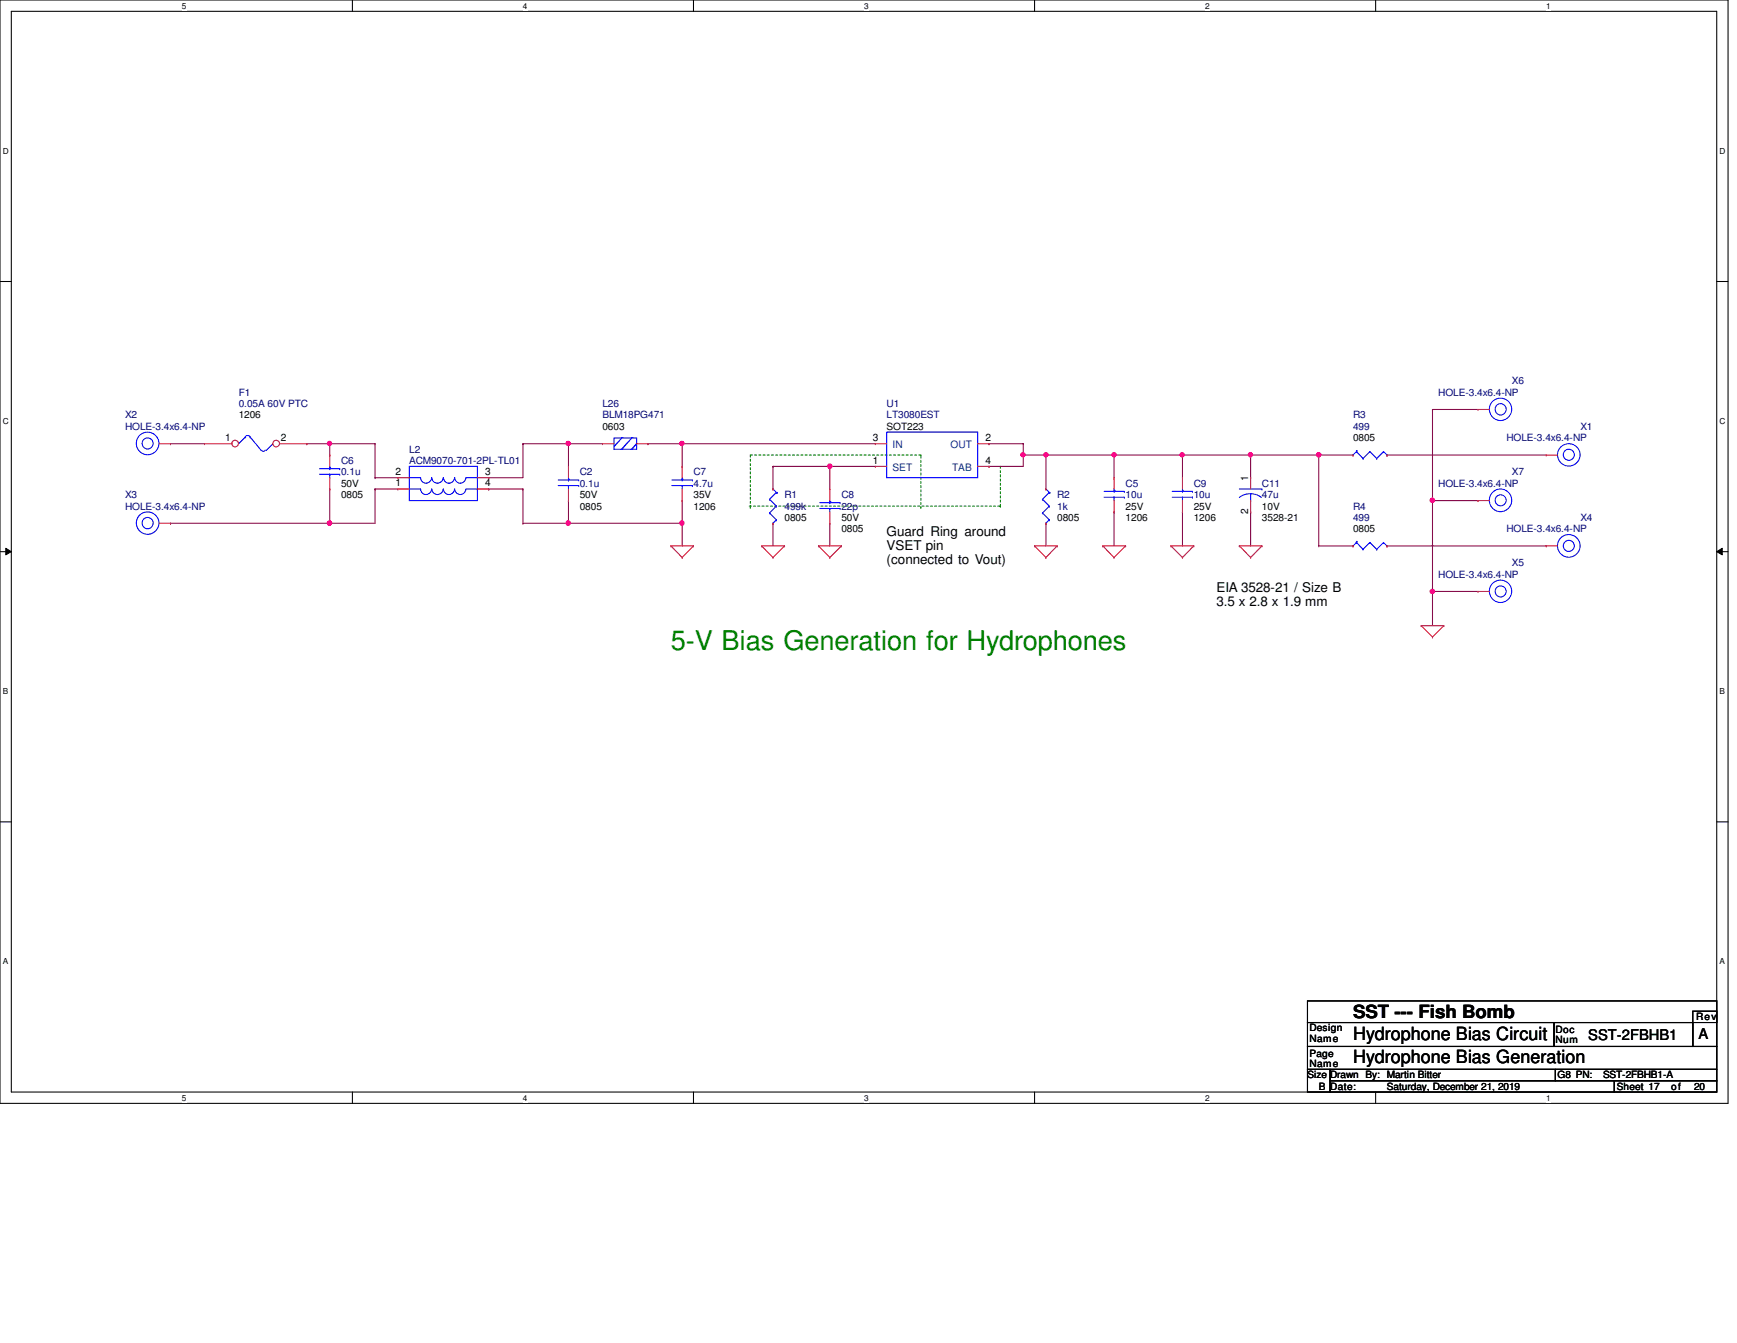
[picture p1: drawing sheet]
<svg xmlns="http://www.w3.org/2000/svg" width="279mm" height="216mm" viewBox="0 0 279 216" stroke-linecap="round" stroke-linejoin="round" font-family="sans-serif">
<path d="M0 0h278v177.4h-278zM1.8 1.8h274.3v173.8h-274.3z" fill="none" stroke="#000" stroke-width=".17"/>
<g fill="#fff">
<path d="M29.3 .2h.7v1.5h-.7z"/>
<path d="M29.3 175.8h.7v1.4h-.7z"/>
</g>
<path d="M56.7 0v1.8M56.7 175.6v1.8" fill="none" stroke="#000" stroke-width=".17"/>
<g fill="#fff">
<path d="M84.1 .2h.7v1.5h-.7z"/>
<path d="M84.1 175.8h.7v1.4h-.7z"/>
</g>
<path d="M111.5 0v1.8M111.5 175.6v1.8" fill="none" stroke="#000" stroke-width=".17"/>
<g fill="#fff">
<path d="M139 .2h.7v1.5h-.7z"/>
<path d="M139 175.8h.7v1.4h-.7z"/>
</g>
<path d="M166.4 0v1.8M166.4 175.6v1.8" fill="none" stroke="#000" stroke-width=".17"/>
<g fill="#fff">
<path d="M193.8 .2h.8v1.5h-.8z"/>
<path d="M193.8 175.8h.8v1.4h-.8z"/>
</g>
<path d="M221.3 0v1.8M221.3 175.6v1.8" fill="none" stroke="#000" stroke-width=".17"/>
<g fill="#fff">
<path d="M248.7 .2h.7v1.5h-.7z"/>
<path d="M248.7 175.8h.7v1.4h-.7z"/>
<path d="M.5 23.5h.9v1.5h-.9z"/>
<path d="M276.6 23.5h.9v1.5h-.9z"/>
<path d="M.5 67h.9v1.5h-.9z"/>
<path d="M276.6 67h.9v1.5h-.9z"/>
</g>
<path d="M0 45.3h1.8M276.1 45.3h1.9" fill="none" stroke="#000" stroke-width=".17"/>
<g fill="#fff">
<path d="M.5 110.4h.8v1.5h-.8z"/>
<path d="M276.6 110.4h.9v1.5h-.9z"/>
</g>
<path d="M0 88.7h1.8M276.1 88.7h1.9" fill="none" stroke="#000" stroke-width=".17"/>
<path d="M.9 88.1l.9 .6-.9 .5zM276.1 88.7l.9-.6v1.1z" fill="#000"/>
<path d="M.9 88.1l.9 .6-.9 .5zM276.1 88.7l.9-.6v1.1z" fill="none" stroke="#000" stroke-width=".16"/>
<g fill="#fff">
<path d="M.5 153.8h.8v1.5h-.8z"/>
<path d="M276.6 153.8h.9v1.5h-.9z"/>
</g>
<path d="M0 132.1h1.8M276.1 132.1h1.9" fill="none" stroke="#000" stroke-width=".17"/>
<path d="M120.7 73.2h27.4M120.7 73.2v8.4M148.1 73.2h.1M148.1 73.3v8.3M160.9 75v6.4M120.5 81.4h40.4M120.7 81.6h.1M148.1 81.6h.1M160.9 81.4h.1" fill="none" stroke="#008000" stroke-width=".17" stroke-dasharray=".3 .3"/>
<g fill="none" stroke="#800040" stroke-width=".17">
<path d="M27.4 71.3h.1M27.4 71.3h5.5M53 71.3h.1M53 78.6h.1M53 71.3h7.3M53 71.3v1.9M53 78.6v5.5h-25.6M60.3 76.8h.1M60.3 71.3h.1M60.3 78.6h.1M60.3 76.8h3.7M60.3 71.3v5.5"/>
<path d="M60.3 78.6v5.5M60.3 78.6h3.7M91.4 71.3h.1M91.4 71.3h5.5M91.4 71.3v3.7M27.4 84.1h.1M91.4 80.5h.1M91.4 80.5v3.6M109.7 84.1h.1M109.7 84.1v3.7"/>
</g>
<circle cx="53" cy="84.1" r=".35" fill="#f0f"/>
<circle cx="53" cy="84.1" r=".35" fill="none" stroke="#f0f" stroke-width=".17"/>
<path d="M78.6 76.8h.1M84.1 71.3h.1M84.1 71.3v5.5h-5.5M84.1 71.3h7.3M53 84.1h.1M53 84.1h7.3" fill="none" stroke="#800040" stroke-width=".17"/>
<circle cx="91.4" cy="71.3" r=".34" fill="#f0f"/>
<circle cx="91.4" cy="71.3" r=".34" fill="none" stroke="#f0f" stroke-width=".17"/>
<path d="M78.6 78.6h.1M78.6 78.6h5.5M84.1 78.6h.1M84.1 78.6v5.5M84.1 84.1h.1M84.1 84.1h25.6M91.4 84.1h.1" fill="none" stroke="#800040" stroke-width=".17"/>
<circle cx="109.7" cy="84.1" r=".35" fill="#f0f"/>
<circle cx="109.7" cy="84.1" r=".35" fill="none" stroke="#f0f" stroke-width=".17"/>
<circle cx="91.4" cy="84.1" r=".35" fill="#f0f"/>
<circle cx="91.4" cy="84.1" r=".35" fill="none" stroke="#f0f" stroke-width=".17"/>
<path d="M104.2 71.3h.1M104.2 71.3h5.5M109.7 71.3h.1M109.7 71.3v3.7M124.3 75h.1M124.3 75h16.5M124.3 75v3.6M133.5 75h.1M133.5 75v3.6M109.7 80.5h.1M109.7 80.5v3.6" fill="none" stroke="#800040" stroke-width=".17"/>
<circle cx="133.5" cy="74.9" r=".35" fill="#f0f"/>
<circle cx="133.5" cy="74.9" r=".35" fill="none" stroke="#f0f" stroke-width=".17"/>
<g fill="none" stroke="#800040" stroke-width=".17">
<path d="M159.1 71.3h.1M159.1 75h.1M159.1 71.3h5.5M164.6 71.3h.1M164.6 73.2h.1M164.6 71.3v3.7h-5.5M164.6 73.2h3.6M168.2 73.2h.1M168.2 73.2v5.4M124.3 84.1h.1M124.3 84.1v3.7M133.5 84.1h.1"/>
<path d="M133.5 84.1v3.7M168.2 84.1h.1M168.2 84.1v3.7M179.2 82.3h.1M179.2 82.3v5.5"/>
</g>
<circle cx="164.5" cy="73.1" r=".34" fill="#f0f"/>
<circle cx="164.5" cy="73.1" r=".34" fill="none" stroke="#f0f" stroke-width=".17"/>
<path d="M168.2 73.2h.1M168.2 73.2h11" fill="none" stroke="#800040" stroke-width=".17"/>
<circle cx="179.2" cy="73.1" r=".34" fill="#f0f"/>
<circle cx="179.2" cy="73.1" r=".34" fill="none" stroke="#f0f" stroke-width=".17"/>
<circle cx="168.2" cy="73.1" r=".34" fill="#f0f"/>
<circle cx="168.2" cy="73.1" r=".34" fill="none" stroke="#f0f" stroke-width=".17"/>
<path d="M179.2 73.2h.1M179.2 73.2v3.6M179.2 73.2h11M190.2 82.3h.1M190.2 82.3v5.5" fill="none" stroke="#800040" stroke-width=".17"/>
<circle cx="190.2" cy="73.1" r=".34" fill="#f0f"/>
<circle cx="190.2" cy="73.1" r=".34" fill="none" stroke="#f0f" stroke-width=".17"/>
<path d="M190.2 73.2h.1M190.2 73.2v3.6M190.2 73.2h21.9M201.2 73.2h.1M201.2 73.2v3.6" fill="none" stroke="#800040" stroke-width=".17"/>
<circle cx="212.1" cy="73.1" r=".36" fill="#f0f"/>
<circle cx="212.1" cy="73.1" r=".36" fill="none" stroke="#f0f" stroke-width=".17"/>
<circle cx="201.1" cy="73.1" r=".34" fill="#f0f"/>
<circle cx="201.1" cy="73.1" r=".34" fill="none" stroke="#f0f" stroke-width=".17"/>
<path d="M49.4 71.3h.1M49.4 71.3h3.6M201.2 82.3h.1M201.2 82.3v5.5" fill="none" stroke="#800040" stroke-width=".17"/>
<circle cx="53" cy="71.3" r=".34" fill="#f0f"/>
<circle cx="53" cy="71.3" r=".34" fill="none" stroke="#f0f" stroke-width=".17"/>
<path d="M109.7 71.3h.1M109.7 71.3h31.1" fill="none" stroke="#800040" stroke-width=".17"/>
<circle cx="109.7" cy="71.3" r=".34" fill="#f0f"/>
<circle cx="109.7" cy="71.3" r=".34" fill="none" stroke="#f0f" stroke-width=".17"/>
<g fill="none" stroke="#800040" stroke-width=".17">
<path d="M212.1 73.2h.1M212.1 73.2h5.5M212.1 73.2v14.6M223.1 73.2h.1M223.1 73.2h25.6M230.4 65.8h.1M230.4 65.8h7.3M230.4 65.8v34.8M212.1 87.8h.1M212.1 87.8h5.5M223.1 87.8h.1M223.1 87.8h25.6"/>
<path d="M230.4 95.1h.1M230.4 80.5h.1M230.4 95.1h7.3M230.4 80.5h7.3"/>
</g>
<circle cx="230.4" cy="95.1" r=".36" fill="#f0f"/>
<circle cx="230.4" cy="95.1" r=".36" fill="none" stroke="#f0f" stroke-width=".17"/>
<circle cx="230.4" cy="80.4" r=".36" fill="#f0f"/>
<circle cx="230.4" cy="80.4" r=".36" fill="none" stroke="#f0f" stroke-width=".17"/>
<g fill="none" stroke="#f00" stroke-width=".17">
<path d="M190.2 76.8h.1M190.2 76.8v1.8M248.7 73.2h.1M248.7 73.2h1.8M107.9 87.8h.1M107.9 87.8h3.6M107.9 87.8l1.8 1.8M109.7 89.6h.1M111.5 87.8h.1M111.5 87.8l-1.8 1.8M122.5 87.8h.1M122.5 87.8h3.7"/>
<path d="M122.5 87.8l1.8 1.8M124.3 89.6h.1M126.2 87.8h.1M126.2 87.8l-1.9 1.8M131.7 87.8h.1M131.7 87.8h3.6M131.7 87.8l1.8 1.8M133.5 89.6h.1M135.3 87.8h.1M135.3 87.8l-1.8 1.8M166.4 87.8h.1M166.4 87.8h3.7"/>
<path d="M166.4 87.8l1.8 1.8M168.2 89.6h.1M170.1 87.8h.1M170.1 87.8l-1.9 1.8M177.4 87.8h.1M177.4 87.8h3.7M177.4 87.8l1.8 1.8M179.2 89.6h.1M181.1 87.8h.1M181.1 87.8l-1.9 1.8M188.3 87.8h.1M188.3 87.8h3.7"/>
<path d="M188.3 87.8l1.9 1.8M190.2 89.6h.1M190.2 82.3h.1M190.2 80.5v1.8M192 87.8h.1M192 87.8l-1.8 1.8M199.3 87.8h.1M199.3 87.8h3.7M199.3 87.8l1.9 1.8M201.2 89.6h.1M203 87.8h.1M203 87.8l-1.8 1.8"/>
<path d="M248.7 87.8h.1M248.7 87.8h1.8M228.6 100.6h.1M228.6 100.6h3.6M228.6 100.6l1.8 1.8M230.4 102.4h.1M232.2 100.6h.1M232.2 100.6l-1.8 1.8"/>
</g>
<path d="M210.3 160.9h65.8v3.5h-65.8zM210.3 164.4h39.7v3.8h-39.7zM210.3 171.9h3.7v3.7h-3.7zM210.3 168.2h65.8v3.7h-65.8zM214 173.7h45.7v1.9h-45.7zM214 171.9h36.2v1.8h-36.2zM250 164.4h22.3v3.8h-22.3zM250.2 171.9h25.9v1.8h-25.9zM259.7 173.7h16.4v1.9h-16.4zM272.3 162.6h3.8v5.6h-3.8z" fill="none" stroke="#000" stroke-width=".17"/>
<g fill="none" stroke="#00f" stroke-width=".17">
<path d="M188.6 79.9h3.2M188.6 79h3.2M190.2 79h.1M190.2 79.9h.1M190.2 78.6v.4M190.2 79.9v.6M190.2 78.8l.1 .1zM191.8 79.9h.1M191.8 79h.1"/>
<circle cx="252.3" cy="73.1" r=".89"/>
<circle cx="252.4" cy="73.1" r="1.81"/>
<circle cx="252.3" cy="87.8" r=".89"/>
<circle cx="252.3" cy="87.8" r="1.82"/>
</g>
<path d="M98.8 70.4h3.6v1.8h-3.6z" fill-rule="evenodd" fill="#fff"/>
<path d="M98.8 70.4h3.6v1.8h-3.6z" fill-rule="evenodd" fill="#00f"/>
<path d="M39.5 70.2l.3-.2 .4 .2M39.5 70.2h.1M39.5 70.2l-1.1 1.1M40.2 70.2h.1M40.2 70.2l1.8 2.2M42.7 72.3l-.3 .3-.3-.2M43.9 71.3h.1M43.9 71.3l-1.1 1.1M98.8 70.4h3.6v1.8h-3.6z" fill="none" stroke="#00f" stroke-width=".17"/>
<path d="M96.9 71.3h.1M96.9 71.3h1.9M102.4 71.3h1.8M104.2 71.3h.1" fill="none" stroke="#f00" stroke-width=".17"/>
<circle cx="37.8" cy="71.3" r=".54" fill="#fff"/>
<g fill="none" stroke="#f00" stroke-width=".17">
<path d="M32.9 71.3h.1M32.9 71.3h4.4"/>
<circle cx="37.8" cy="71.3" r=".54"/>
</g>
<circle cx="44.4" cy="71.3" r=".54" fill="#fff"/>
<g fill="none" stroke="#f00" stroke-width=".17">
<path d="M25.6 71.3h1.8M27.4 71.3h.1M45 71.3h4.4M49.4 71.3h.1M53 73.2h.1M53 78.6h.1M53 73.2v1.8M53 76.8v1.8M64 78.6h.1M64 76.8h.1M64 78.6h1.8M64 76.8h1.8"/>
<path d="M76.8 78.6h1.8M76.8 76.8h1.8M78.6 76.8h.1M78.6 78.6h.1M91.4 75h.1M91.4 75v1.8M91.4 78.6v1.9M109.7 75h.1M109.7 75v1.8M109.7 78.6v1.9M124.3 78.6h.1M133.5 78.6h.1"/>
<path d="M133.5 78.6v1.9M140.8 75h.1M140.8 71.3h.1M140.8 71.3h1.8M140.8 75h1.8M157.3 71.3h1.8M157.3 75h1.8M159.1 71.3h.1M159.1 75h.1M168.2 78.6h.1M179.2 76.8h.1M179.2 76.8v1.8"/>
<path d="M201.2 76.8h.1M201.2 76.8v1.8M217.6 73.2h.1M223.1 73.2h.1M237.7 65.8h.1M237.7 65.8h1.9M25.6 84.1h1.8M27.4 84.1h.1M91.4 80.5h.1M109.7 80.5h.1M124.3 84.1h.1M133.5 84.1h.1"/>
<path d="M133.5 82.3v1.8M168.2 84.1h.1M179.2 82.3h.1M179.2 80.5v1.8M201.2 82.3h.1M201.2 80.5v1.8M217.6 87.8h.1M223.1 87.8h.1M237.7 95.1h.1M237.7 80.5h.1M237.7 95.1h1.9M237.7 80.5h1.9"/>
<circle cx="44.4" cy="71.3" r=".54"/>
</g>
<g fill="none" stroke="#00f" stroke-width=".17">
<path d="M51.4 76.2h3.3M51.4 75.4h3.3M53 75.4h.1M53 76.2h.1M53 75v.4M53 76.2v.6M53 75.2h.2l-.1 .1zM54.7 76.2h.1M54.7 75.4h.1M65.8 75h11v5.5h-11zM65.8 78.6h1.8M65.8 76.8h1.8"/>
<path d="M67.6 78.6a.89 .89 0 0 0 .9 .9 .89 .89 0 0 0 .9-.9M67.6 78.6h.1M67.6 76.8h.1M67.6 76.8a.89 .89 0 0 0 .9 .9 .89 .89 0 0 0 .9-.9M69.5 78.6a.91 .91 0 0 0 .9 .9 .91 .91 0 0 0 .9-.9M69.5 76.8a.91 .91 0 0 0 .9 .9 .91 .91 0 0 0 .9-.9M71.3 78.6a.89 .89 0 0 0 .9 .9 .89 .89 0 0 0 .9-.9M71.3 76.8a.89 .89 0 0 0 .9 .9 .89 .89 0 0 0 .9-.9M73.2 78.6a.89 .89 0 0 0 .8 .9 .89 .89 0 0 0 .9-.9M73.2 76.8a.89 .89 0 0 0 .8 .9 .89 .89 0 0 0 .9-.9M75 78.6h1.8M75 76.8h1.8"/>
<path d="M76.8 78.6h.1M76.8 76.8h.1M89.8 78.1h3.3M89.8 77.2h3.3M91.4 77.2h.1M91.4 78.1h.1M91.4 76.8v.4M91.4 78.1v.5M91.4 77l.1 .1zM93.1 78.1h.1M93.1 77.2h.1M108.1 78.1h3.3"/>
<path d="M108.1 77.2h3.3M109.7 77.2h.1M109.7 78.1h.1M109.7 76.8v.4M109.7 78.1v.5M109.7 77l.1 .1zM111.4 78.1h.1M111.4 77.2h.1M124.3 78.6l.6 .6M124.9 79.2h.1M124.9 79.2l-1.1 1.1M124.9 79.2h.1v.1h-.1z"/>
<path d="M142.6 69.5h14.7v7.3h-14.7zM168.2 78.6l.6 .6M168.8 79.2h.1M168.8 79.2l-1.1 1.1M168.8 79.2l.1 .1zM177.6 79.9h3.2M177.6 79h3.2M179.2 79h.1M179.2 79.9h.1M179.2 78.6v.4M179.2 79.9v.6M179.2 78.8l.2 .1-.1 .1z"/>
<path d="M180.8 79.9h.1M180.8 79h.1M199.3 78.6h3.7M201.2 79.4l.7 .1 1 .5M201.2 79.4l-1.2 .2-.7 .4M201.2 79.4v1.1M203 78.6h.1M218.2 72.6h.1M218.2 72.6l-.6 .6M218.2 72.6l1 1.1M218.2 72.4l.1 .1zM219.2 73.7h.1"/>
<path d="M220.3 72.6h.1M220.3 72.6l-1.1 1.1M220.3 72.6l1.1 1.1M221.4 73.7h.1M222.5 72.6h.1M222.5 72.6l-1.1 1.1M222.5 72.6l.6 .6M223.1 73.2h.1M123.8 80.3h.1M123.8 82.5h.1M123.8 80.3l1.1 1.1M123.8 82.5l1.1 1.1"/>
<path d="M124.3 84.1h.1M124.9 81.4h.1M124.9 83.6h.1M124.9 81.4l-1.1 1.1M124.9 83.6l-.6 .5M131.9 81.7h3.2M131.9 80.8h3.2M133.5 80.8h.1M133.5 81.7h.1M133.5 80.5v.3M133.5 81.7v.6M133.5 80.7h.1v.1z"/>
<path d="M135.1 81.7h.1M135.1 80.8h.1M167.7 80.3h.1M167.7 82.5h.1M167.7 80.3l1.1 1.1M167.7 82.5l1.1 1.1M168.2 84.1h.1M168.8 81.4h.1M168.8 83.6h.1M168.8 81.4l-1.1 1.1M168.8 83.6l-.6 .5M201.2 80.5h.1"/>
<path d="M218.2 87.2h.1M218.2 87.2l-.6 .6M218.2 87.2l1 1.1M218.2 87l.1 .1zM219.2 88.3h.1M220.3 87.2h.1M220.3 87.2l-1.1 1.1M220.3 87.2l1.1 1.1M221.4 88.3h.1M222.5 87.2h.1M222.5 87.2l-1.1 1.1M222.5 87.2l.6 .6"/>
<path d="M223.1 87.8h.1"/>
<circle cx="23.7" cy="71.3" r=".89"/>
<circle cx="23.7" cy="71.3" r="1.82"/>
<circle cx="241.4" cy="65.8" r="1.8"/>
<circle cx="241.4" cy="65.8" r=".9"/>
<circle cx="23.7" cy="84.1" r=".9"/>
<circle cx="23.8" cy="84.1" r="1.81"/>
<circle cx="241.4" cy="80.4" r="1.81"/>
<circle cx="241.4" cy="95.1" r="1.8"/>
<circle cx="241.4" cy="80.4" r=".89"/>
<circle cx="241.4" cy="95.1" r=".89"/>
</g>
<circle cx="53" cy="84.1" r=".35" fill="#f0f"/>
<circle cx="53" cy="84.1" r=".35" fill="none" stroke="#f0f" stroke-width=".17"/>
<circle cx="91.4" cy="71.3" r=".34" fill="#f0f"/>
<circle cx="91.4" cy="71.3" r=".34" fill="none" stroke="#f0f" stroke-width=".17"/>
<circle cx="109.7" cy="84.1" r=".35" fill="#f0f"/>
<circle cx="109.7" cy="84.1" r=".35" fill="none" stroke="#f0f" stroke-width=".17"/>
<circle cx="91.4" cy="84.1" r=".35" fill="#f0f"/>
<circle cx="91.4" cy="84.1" r=".35" fill="none" stroke="#f0f" stroke-width=".17"/>
<circle cx="133.5" cy="74.9" r=".35" fill="#f0f"/>
<circle cx="133.5" cy="74.9" r=".35" fill="none" stroke="#f0f" stroke-width=".17"/>
<circle cx="164.5" cy="73.1" r=".34" fill="#f0f"/>
<circle cx="164.5" cy="73.1" r=".34" fill="none" stroke="#f0f" stroke-width=".17"/>
<circle cx="179.2" cy="73.1" r=".34" fill="#f0f"/>
<circle cx="179.2" cy="73.1" r=".34" fill="none" stroke="#f0f" stroke-width=".17"/>
<circle cx="168.2" cy="73.1" r=".34" fill="#f0f"/>
<circle cx="168.2" cy="73.1" r=".34" fill="none" stroke="#f0f" stroke-width=".17"/>
<circle cx="190.2" cy="73.1" r=".34" fill="#f0f"/>
<circle cx="190.2" cy="73.1" r=".34" fill="none" stroke="#f0f" stroke-width=".17"/>
<circle cx="212.1" cy="73.1" r=".36" fill="#f0f"/>
<circle cx="212.1" cy="73.1" r=".36" fill="none" stroke="#f0f" stroke-width=".17"/>
<circle cx="201.1" cy="73.1" r=".34" fill="#f0f"/>
<circle cx="201.1" cy="73.1" r=".34" fill="none" stroke="#f0f" stroke-width=".17"/>
<circle cx="53" cy="71.3" r=".34" fill="#f0f"/>
<circle cx="53" cy="71.3" r=".34" fill="none" stroke="#f0f" stroke-width=".17"/>
<circle cx="109.7" cy="71.3" r=".34" fill="#f0f"/>
<circle cx="109.7" cy="71.3" r=".34" fill="none" stroke="#f0f" stroke-width=".17"/>
<circle cx="230.4" cy="95.1" r=".36" fill="#f0f"/>
<circle cx="230.4" cy="95.1" r=".36" fill="none" stroke="#f0f" stroke-width=".17"/>
<circle cx="230.4" cy="80.4" r=".36" fill="#f0f"/>
<circle cx="230.4" cy="80.4" r=".36" fill="none" stroke="#f0f" stroke-width=".17"/>
<text font-size="4.4" fill="#008000" x="107.9" y="104.5">5-V Bias Generation for Hydrophones</text>
<g font-size="2.9">
<text x="217.6" y="163.6">SST --- Fish Bomb</text>
<text x="217.6" y="167.2">Hydrophone Bias Circuit</text>
<text x="217.6" y="170.9">Hydrophone Bias Generation</text>
</g>
<g font-size="2.4">
<text x="255.5" y="167.1">SST-2FBHB1</text>
<text x="273.2" y="167">A</text>
</g>
<g font-size="2.2">
<text x="142.6" y="86.1">Guard Ring around</text>
<text x="142.6" y="88.3">VSET pin</text>
<text x="142.6" y="90.6">(connected to Vout)</text>
<text x="195.7" y="95.2">EIA 3528-21 / Size B</text>
<text x="195.7" y="97.5">3.5 x 2.8 x 1.9 mm</text>
</g>
<g font-size="1.7">
<text x="36.2" y="70.9">1</text>
<text x="45.2" y="70.9">2</text>
<text x="140.4" y="70.9">3</text>
<text x="158.5" y="70.9">2</text>
<text x="63.6" y="76.4">2</text>
<text x="78.1" y="76.4">3</text>
<text x="140.4" y="74.5">1</text>
<text x="158.5" y="74.5">4</text>
<text x="200.7" y="77.3" transform="rotate(-90 200.7 77.3)">1</text>
<text x="63.6" y="78.2">1</text>
<text x="78.1" y="78.2">4</text>
<text x="200.7" y="82.6" transform="rotate(-90 200.7 82.6)">2</text>
</g>
<g font-size="1.7" fill="#004080">
<text x="143.6" y="75.7">SET</text>
<text x="143.6" y="72.1">IN</text>
<text x="152.9" y="72.1">OUT</text>
<text x="153.2" y="75.7">TAB</text>
</g>
<g font-size="1.6" fill="#000080">
<text x="38.4" y="63.6">F1</text>
<text x="38.4" y="65.4">0.05A 60V PTC</text>
<text x="96.9" y="65.4">L26</text>
<text x="142.6" y="65.4">U1</text>
<text x="231.4" y="63.6">HOLE-3.4x6.4-NP</text>
<text x="243.2" y="61.8">X6</text>
<text x="20.1" y="67.3">X2</text>
<text x="20.1" y="69.1">HOLE-3.4x6.4-NP</text>
<text x="96.9" y="67.3">BLM18PG471</text>
<text x="142.6" y="67.3">LT3080EST</text>
<text x="217.6" y="67.3">R3</text>
<text x="217.6" y="69.1">499</text>
<text x="242.3" y="70.9">HOLE-3.4x6.4-NP</text>
<text x="254.2" y="69.1">X1</text>
<text x="54.9" y="74.6">C6</text>
<text x="54.9" y="76.4">0.1u</text>
<text x="65.8" y="72.8">L2</text>
<text x="65.8" y="74.6">ACM9070-701-2PL-TL01</text>
<text x="93.3" y="76.4">C2</text>
<text x="111.5" y="76.4">C7</text>
<text x="243.2" y="76.4">X7</text>
<text x="20.1" y="80.1">X3</text>
<text x="20.1" y="81.9">HOLE-3.4x6.4-NP</text>
<text x="93.3" y="78.2">0.1u</text>
<text x="111.5" y="78.2">4.7u</text>
<text x="126.2" y="80.1">R1</text>
<text x="126.2" y="81.9">499k</text>
<text x="135.3" y="80.1">C8</text>
<text x="135.3" y="81.9">22p</text>
<text x="170.1" y="80.1">R2</text>
<text x="170.1" y="81.9">1k</text>
<text x="181.1" y="78.2">C5</text>
<text x="181.1" y="80.1">10u</text>
<text x="192" y="78.2">C9</text>
<text x="192" y="80.1">10u</text>
<text x="203" y="78.2">C11</text>
<text x="203" y="80.1">47u</text>
<text x="217.6" y="81.9">R4</text>
<text x="217.6" y="83.7">499</text>
<text x="231.4" y="78.2">HOLE-3.4x6.4-NP</text>
<text x="254.2" y="83.7">X4</text>
<text x="242.3" y="85.6">HOLE-3.4x6.4-NP</text>
<text x="231.4" y="92.9">HOLE-3.4x6.4-NP</text>
<text x="243.2" y="91.1">X5</text>
</g>
<g font-size="1.6">
<text x="38.4" y="67.3">1206</text>
<text x="96.9" y="69.1">0603</text>
<text x="142.6" y="69.1">SOT223</text>
<text x="217.6" y="70.9">0805</text>
<text x="54.9" y="78.2">50V</text>
<text x="54.9" y="80.1">0805</text>
<text x="93.3" y="80.1">50V</text>
<text x="93.3" y="81.9">0805</text>
<text x="111.5" y="80.1">35V</text>
<text x="111.5" y="81.9">1206</text>
<text x="126.2" y="83.7">0805</text>
<text x="135.3" y="83.7">50V</text>
<text x="170.1" y="83.7">0805</text>
<text x="181.1" y="81.9">25V</text>
<text x="181.1" y="83.7">1206</text>
<text x="192" y="81.9">25V</text>
<text x="192" y="83.7">1206</text>
<text x="203" y="81.9">10V</text>
<text x="203" y="83.7">3528-21</text>
<text x="135.3" y="85.6">0805</text>
<text x="217.6" y="85.6">0805</text>
<text x="210.7" y="165.8">Design</text>
<text x="210.7" y="167.5">Name</text>
<text x="250.2" y="167.7">Num</text>
<text x="250.2" y="166">Doc</text>
<text x="272.8" y="164">Rev</text>
<text x="210.3" y="173.4">Size Drawn By: Martin Bitter</text>
<text x="210.7" y="171.5">Name</text>
<text x="210.7" y="169.9">Page</text>
<text x="250.5" y="173.4">G8 PN:</text>
<text x="257.9" y="173.4">SST-2FBHB1-A</text>
<text x="212.1" y="175.2">B Date:</text>
<text x="223.1" y="175.2">Saturday, December 21, 2019</text>
<text x="260.1" y="175.2">Sheet 17</text>
<text x="268.8" y="175.2">of</text>
<text x="272.5" y="175.2">20</text>
</g>
<g font-size="1.3">
<text x="29.3" y="1.4">5</text>
<text x="84.1" y="1.4">4</text>
<text x="139" y="1.4">3</text>
<text x="193.8" y="1.4">2</text>
<text x="248.7" y="1.4">1</text>
<text x=".5" y="24.7">D</text>
<text x="276.6" y="24.7">D</text>
<text x=".5" y="68.2">C</text>
<text x="276.6" y="68.2">C</text>
<text x=".5" y="111.6">B</text>
<text x="276.6" y="111.6">B</text>
<text x=".5" y="155">A</text>
<text x="276.6" y="155">A</text>
<text x="29.3" y="177">5</text>
<text x="84.1" y="177">4</text>
<text x="139" y="177">3</text>
<text x="193.8" y="177">2</text>
<text x="248.7" y="177">1</text>
</g>
</svg>
